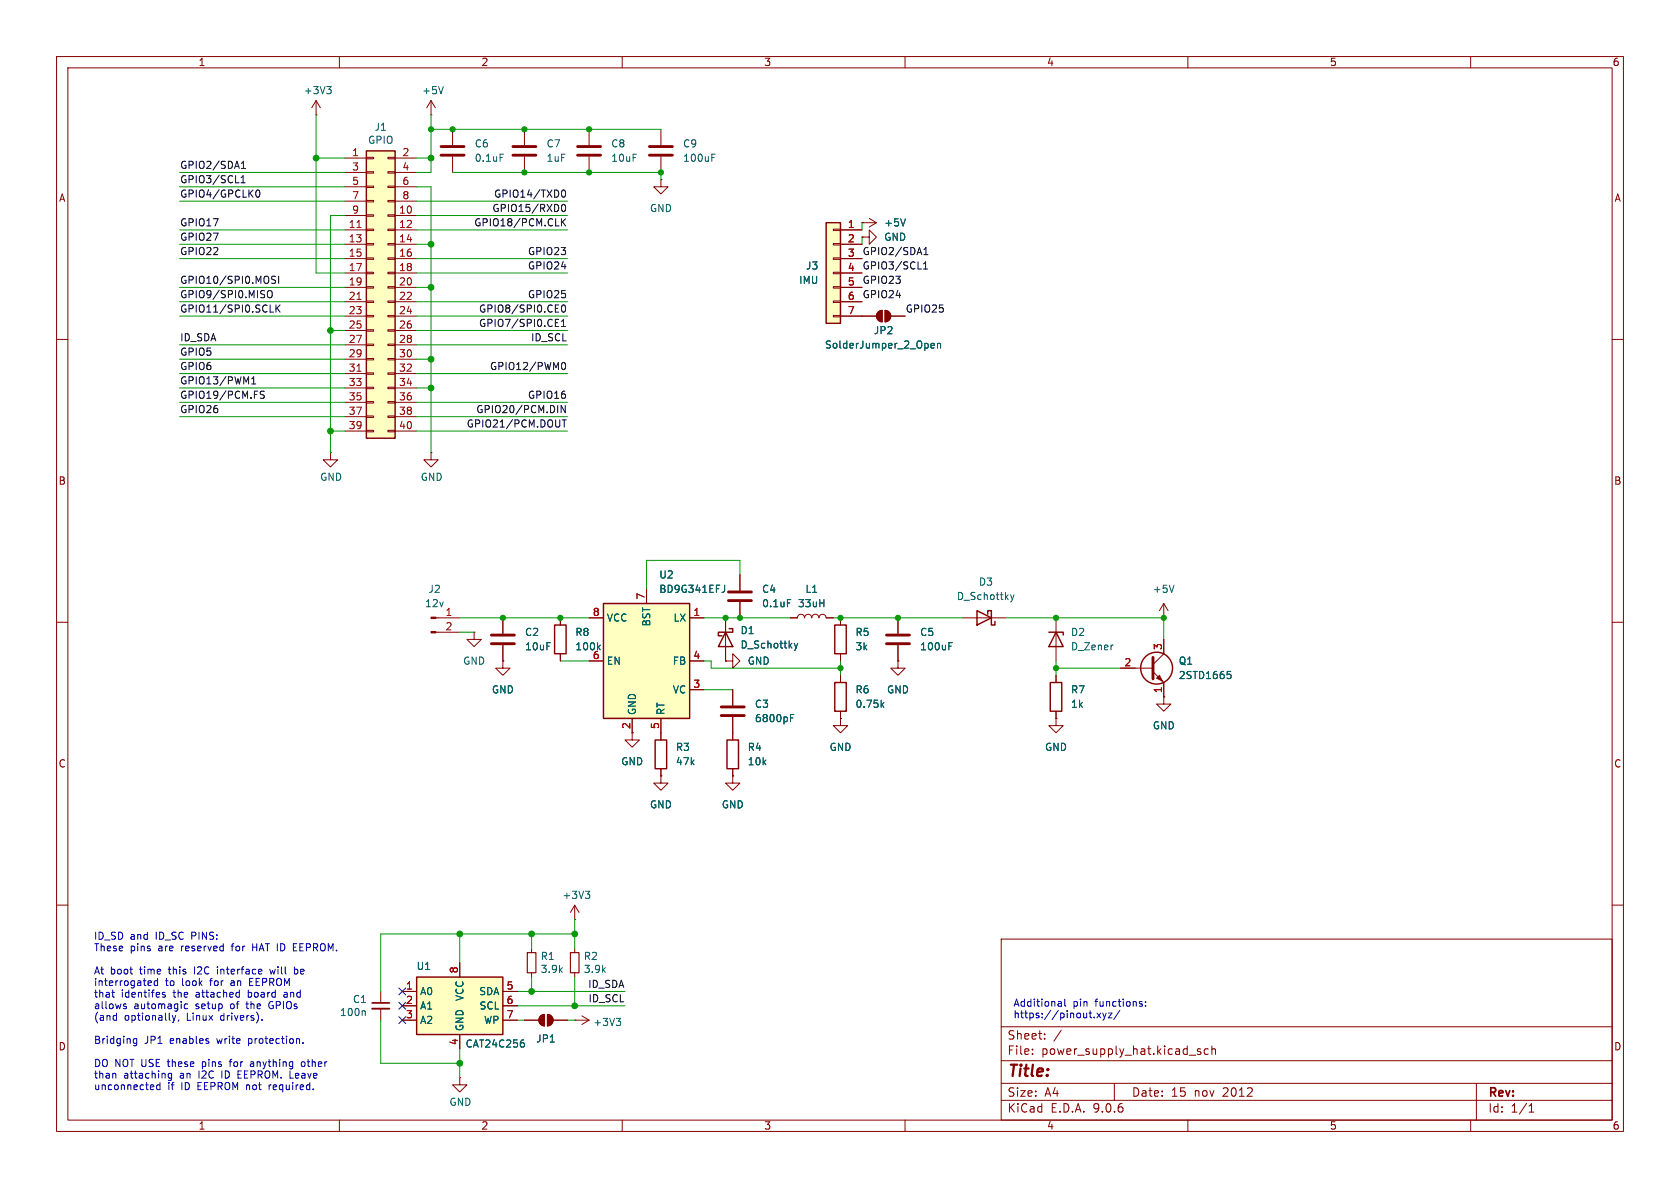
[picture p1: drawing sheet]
<svg xmlns="http://www.w3.org/2000/svg" width="297mm" height="210mm" viewBox="0 0 297 210" stroke-linecap="round" stroke-linejoin="round" font-family="sans-serif">
<g fill="none" stroke="#840000" stroke-width=".18">
<path d="M10 10h277v190h-277zM12 12h273v186h-273zM60 10v2M110 10v2M160 10v2M210 10v2M260 10v2M10 60h2M285 60h2M58.4 80v1.3h1.3l-1.3 1.3-1.3-1.3h1.3M58.4 80h.1M76.2 80v1.3h1.3l-1.3 1.3-1.3-1.3h1.3"/>
<path d="M76.2 80h.1M10 110h2M128.3 116.8h1.2v-1.2l1.3 1.2-1.3 1.3v-1.3M128.3 116.8h.1M130.8 101.6v2.8M130.8 106.4v2.8M285 110h2M129.5 137.2v1.2h1.3l-1.3 1.3-1.2-1.3h1.2M129.5 137.2h.1M129.5 121.9v2.8M129.5 126.7v4.1M129.5 135.9v1.3"/>
<path d="M10 160h2M67.3 175.3v2M67.3 178.3v2M94 167.6v.8M94 172v.7M95.5 179.6l.8-.3v2.1a1.02 1.02 0 0 1-1-.7 1.02 1.02 0 0 1 .2-1.1zM96.8 179.3a1.02 1.02 0 0 1 1 1 1.02 1.02 0 0 1-1 1.1zM101.6 162.6h.1M101.6 160v2.6M101.6 167.6v.8M101.6 172v.7M101.6 160l-.8 1.3"/>
<path d="M101.6 160l.8 1.3M177 166h108v32h-108zM285 160h2M60 198v2M92.7 180.3h2.5M97.8 180.3h2.5M110 198v2M160 198v2M177 194.5h108M177 191.5h108M177 187.5h108M177 181.5h108"/>
<path d="M182.5 186.3v.1M182.5 185.5v.1M184.7 183.6v.1M184.7 182.8v.1M187.6 182.1l-1.3 2M197 191.5v3M210 198v2M212.2 185.5l-.3-.1-.2 .2v.2l.5 .2v.3h-.5M213.6 185.5l-.4-.1-.3 .3v.4l.1 .2h.6M214.2 185.5l.3-.1 .3 .1 .1 .9M214.2 184.9v1.5M260 198v2"/>
<path d="M261 191.5v6.5M270.3 196.6h.9M270.3 195.5l.4-.4v1.5"/>
</g>
<path d="M93.2 168.4h1.5v3.6h-1.5zM100.8 168.4h1.6v3.6h-1.6z" fill="none" stroke="#840000" stroke-width=".2"/>
<path d="M128.8 104.6h4M128.8 106.2h4M127.5 125h4.1M127.5 126.5h4.1" fill="none" stroke="#840000" stroke-width=".51"/>
<path d="M139.2 106h.6M139.8 126.9h.4M139.8 126.3h.6M103.5 157.5h.8l-.5 .5M104 158l.3 .3v.3l-.3 .2M64.4 178.7l.2 .2v.6" fill="none" stroke="#006464" stroke-width=".18"/>
<path d="M128.5 130.8h2.1v5.1h-2.1z" fill="none" stroke="#840000" stroke-width=".25"/>
<g fill="#840000" stroke="#840000" stroke-width=".18">
<path d="M95.5 179.6l.8-.3v2.1a1.02 1.02 0 0 1-1-.7 1.02 1.02 0 0 1 .2-1.1z"/>
<path d="M96.8 179.3a1.02 1.02 0 0 1 1 1 1.02 1.02 0 0 1-1 1.1z"/>
</g>
<path d="M65.8 177.3h3" fill="none" stroke="#840000" stroke-width=".3"/>
<path d="M65.8 178.3h3" fill="none" stroke="#840000" stroke-width=".33"/>
<path d="M106.7 106.7h15.2v20.3h-15.2z" fill="#ffffc2"/>
<path d="M106.7 106.7h15.2v20.3h-15.2z" fill="none" stroke="#840000" stroke-width=".25"/>
<g fill="none" stroke="#840000" stroke-width=".18">
<path d="M80 22.9v2.8M80 27.7v2.8M92.7 22.9v2.8M92.7 27.7v2.8M152.4 41.9h1.3v-1.3l1.2 1.3-1.2 1.3v-1.3M152.4 41.9h.1M77.1 109.2h4.2M77.1 111.8h4.2M83.8 111.8v1.2h1.3l-1.3 1.3-1.3-1.3h1.3M83.8 111.8h.1M88.9 116.8v1.3h1.3l-1.3 1.3-1.3-1.3h1.3M88.9 116.8h.1"/>
<path d="M88.9 109.2v2.8M88.9 114v2.8M104.1 109.2h2.6M104.1 116.8h2.6M114.3 104.1v2.6M121.9 109.2h2.6M121.9 116.8h2.6M111.8 127v2.5M116.8 127v2.5M121.9 121.9h2.6"/>
</g>
<path d="M88.4 27.2h.6M128.1 103.4v1l-.4 .3" fill="none" stroke="#006464" stroke-width=".18"/>
<path d="M78 25.9h4M78 27.4h4M90.7 25.9h4M90.7 27.4h4M86.9 112.3h4M86.9 113.8h4" fill="none" stroke="#840000" stroke-width=".51"/>
<g fill="#840000" stroke="#840000" stroke-width=".18">
<path d="M76.2 109.1h.9v.2h-.9z"/>
<path d="M76.2 111.6h.9v.3h-.9z"/>
</g>
<path d="M73.7 172.7h15.2v10.2h-15.2z" fill="#ffffc2"/>
<path d="M98 110.5h2.1v5.1h-2.1zM172.7 108l2.6 1.2-2.6 1.3zM174.6 108.6v-.6h.7v2.5h.6v-.6M115.8 130.8h2.1v5.1h-2.1zM73.7 172.7h15.2v10.2h-15.2z" fill="none" stroke="#840000" stroke-width=".25"/>
<g fill="none" stroke="#840000" stroke-width=".18">
<path d="M55.9 17.8l-.8 1.3M55.9 17.8l.7 1.3M55.9 17.8v2.5M76.2 17.8l-.8 1.3M76.2 17.8l.8 1.3M76.2 17.8v2.5M55.9 20.3h.1M76.2 20.3h.1M116.8 31.8v1.2h1.3l-1.3 1.3-1.2-1.3h1.2M116.8 31.8h.1M152.4 39.4h.1M152.4 39.4h2.5"/>
<path d="M153.7 38.6l1.2 .8M154.9 39.4l-1.2 .7M99.1 109.2v1.3M99.1 115.6v1.2M158.7 109.2v2.8M158.7 114v2.8M170.2 109.2h7.6M111.8 129.5v1.3h1.2l-1.2 1.3-1.3-1.3h1.3M116.8 137.2v1.2h1.3l-1.3 1.3-1.2-1.3h1.2M116.8 137.2h.1M116.8 129.5v1.3M116.8 135.9v1.3"/>
<path d="M186.7 127v1.3h1.3l-1.3 1.2-1.3-1.2h1.3M186.7 127h.1M71.1 175.3h2.6M71.1 177.8h2.6M81.3 170.2v2.5M88.9 175.3h2.5M88.9 177.8h2.5M102.9 179.6l1.2 .7M71.1 180.3h2.6M81.3 190.5v1.3h1.2l-1.2 1.2-1.3-1.2h1.3M81.3 190.5h.1M81.3 182.9v2.5"/>
<path d="M88.9 180.3h2.5M101.6 180.3h.1M101.6 180.3h2.5M104.1 180.3l-1.2 .8"/>
</g>
<g fill="none" stroke="#006464" stroke-width=".18">
<path d="M57.8 15.3h.7l-.4 .5M58.3 15.8l.2 .2v.3l-.2 .3M78.4 15.3l-.4 1.3M160.1 38.7l-.5 1.2M105.8 114.4l.3 .5M106.1 114l-.5 .5M167.8 114.2h.4M167.8 113.6h.6M178.7 105.1l.3 .9M179 106l-.3 .4M179.3 105.1l-.3 .9M92.3 183.8h.3"/>
<path d="M92.5 184.3l.2 .3v.3l-.2 .2M108.9 180h.8l-.4 .5M109.5 180.5l.2 .2v.3l-.2 .3"/>
</g>
<path d="M156.7 112.3h4.1M156.7 113.8h4.1" fill="none" stroke="#840000" stroke-width=".51"/>
<path d="M64.8 26.7h5v50.8h-5z" fill="#ffffc2"/>
<path d="M64.8 26.7h5v50.8h-5z" fill="none" stroke="#840000" stroke-width=".25"/>
<g fill="none" stroke="#840000" stroke-width=".18">
<path d="M61 27.9h3.8M61 30.5h3.8M61 33h3.8M61 35.6h3.8M61 38.1h3.8M64.8 27.8h1.2v.3h-1.2zM64.8 30.4h1.2v.2h-1.2zM64.8 32.9h1.2v.2h-1.2zM64.8 35.4h1.2v.3h-1.2zM64.8 38h1.2v.2h-1.2zM68.6 27.8h1.2v.3h-1.2zM68.6 30.4h1.2v.2h-1.2z"/>
<path d="M68.6 32.9h1.2v.2h-1.2zM68.6 35.4h1.2v.3h-1.2zM68.6 38h1.2v.2h-1.2zM69.8 27.9h3.9M69.8 30.5h3.9M69.8 33h3.9M69.8 35.6h3.9M69.8 38.1h3.9M61 40.6h3.8M61 43.2h3.8M61 45.7h3.8M61 48.3h3.8"/>
<path d="M61 50.8h3.8M61 53.3h3.8M61 55.9h3.8M61 58.4h3.8M64.8 40.5h1.2v.3h-1.2zM64.8 43.1h1.2v.2h-1.2zM64.8 45.6h1.2v.2h-1.2zM64.8 48.1h1.2v.3h-1.2zM64.8 50.7h1.2v.2h-1.2zM64.8 53.2h1.2v.3h-1.2zM64.8 55.8h1.2v.2h-1.2zM64.8 58.3h1.2v.2h-1.2z"/>
<path d="M68.6 40.5h1.2v.3h-1.2zM68.6 43.1h1.2v.2h-1.2zM68.6 45.6h1.2v.2h-1.2zM68.6 48.1h1.2v.3h-1.2zM68.6 50.7h1.2v.2h-1.2zM68.6 53.2h1.2v.3h-1.2zM68.6 55.8h1.2v.2h-1.2zM68.6 58.3h1.2v.2h-1.2zM69.8 40.6h3.9M69.8 43.2h3.9M69.8 45.7h3.9M69.8 48.3h3.9"/>
<path d="M69.8 50.8h3.9M69.8 53.3h3.9M69.8 55.9h3.9M69.8 58.4h3.9M61 61h3.8M61 63.5h3.8M61 66h3.8M61 68.6h3.8M61 71.1h3.8M61 73.7h3.8M61 76.2h3.8M64.8 60.8h1.2v.3h-1.2z"/>
<path d="M64.8 63.4h1.2v.2h-1.2zM64.8 65.9h1.2v.3h-1.2zM64.8 68.5h1.2v.2h-1.2zM64.8 71h1.2v.2h-1.2zM64.8 73.5h1.2v.3h-1.2zM64.8 76.1h1.2v.2h-1.2zM68.6 60.8h1.2v.3h-1.2zM68.6 63.4h1.2v.2h-1.2zM68.6 65.9h1.2v.3h-1.2zM68.6 68.5h1.2v.2h-1.2zM68.6 71h1.2v.2h-1.2zM68.6 73.5h1.2v.3h-1.2z"/>
<path d="M68.6 76.1h1.2v.2h-1.2zM69.8 61h3.9M69.8 63.5h3.9M69.8 66h3.9M69.8 68.6h3.9M69.8 71.1h3.9M69.8 73.7h3.9M69.8 76.2h3.9"/>
</g>
<path d="M63.1 40.2h.7M63.1 52.9h.7M63.1 65.6h.7" fill="none" stroke="#a90000" stroke-width=".18"/>
<path d="M146 39.4h2.6v17.8h-2.6z" fill="#ffffc2"/>
<g fill="none" stroke="#840000" stroke-width=".25">
<path d="M146 39.4h2.6v17.8h-2.6zM128.3 111.8l1.2 2.5h-2.5zM128.9 111.1h.6v.7h-2.5v.6h.6M147.6 110.5h2v5.1h-2zM185.4 111.8h2.6v.5M186.7 111.8l1.3 2.5h-2.6zM147.6 120.7h2v5h-2zM185.7 120.7h2v5h-2z"/>
<circle cx="204.5" cy="118.1" r="2.82"/>
</g>
<g fill="none" stroke="#840000" stroke-width=".18">
<path d="M104.1 22.9v2.8M104.1 27.7v2.8M116.8 22.9v2.8M116.8 27.7v2.8M152.4 39.4h.1M147.3 40.5h1.3v.3h-1.3zM147.3 43.1h1.3v.2h-1.3zM147.3 45.6h1.3v.2h-1.3zM147.3 48.1h1.3v.3h-1.3zM147.3 50.7h1.3v.2h-1.3zM147.3 53.2h1.3v.3h-1.3zM147.3 55.8h1.3v.2h-1.3z"/>
<path d="M148.6 40.6h3.8M148.6 43.2h3.8M148.6 45.7h3.8M148.6 48.3h3.8M148.6 50.8h3.8M148.6 53.3h3.8M148.6 55.9h6.3M152.4 41.9h.1M155.2 55.2l.8-.3v2a1.02 1.02 0 0 1-1-.6 1.02 1.02 0 0 1 .2-1.1zM156.5 54.9a1.02 1.02 0 0 1 1 1 1.02 1.02 0 0 1-1 1zM157.5 55.9h2.5M88.9 116.8h.1"/>
<path d="M88.9 109.2v2.8M88.9 114v2.8M99.1 109.2v1.3M99.1 115.6v1.2M104.1 109.2h2.6M104.1 116.8h2.6M114.3 104.1v2.6M121.9 109.2h2.6M121.9 116.8h2.6M128.3 116.8h.1M128.3 109.2v7.6M130.8 101.6v2.8"/>
<path d="M130.8 106.4v2.8M139.7 109.2h1.3a.64 .64 0 0 1 .6-.6 .64 .64 0 0 1 .6 .6 .64 .64 0 0 1 .7-.6 .64 .64 0 0 1 .6 .6 .64 .64 0 0 1 .6-.6 .64 .64 0 0 1 .7 .6 .64 .64 0 0 1 .6-.6 .64 .64 0 0 1 .6 .6h1.3M148.6 109.2v1.3M148.6 115.6v1.2M148.6 119.4v1.3M158.7 116.8v1.3h1.3l-1.3 1.3-1.2-1.3h1.2M158.7 116.8h.1M158.7 109.2v2.8M158.7 114v2.8M186.7 109.2v7.6M186.7 119.4v1.3M198.1 118.1h5.7"/>
<path d="M203.8 118.7l1.9 2v2.5M205.7 109.2h.1M205.7 106.7l-.7 1.3M205.7 106.7l.8 1.3M205.7 106.7v2.5M205.7 113v2.6l-1.9 1.9M111.8 127v2.5M116.8 137.2h.1M116.8 127v3.8M116.8 135.9v1.3M121.9 121.9h2.6M129.5 137.2h.1"/>
<path d="M129.5 121.9v2.8M129.5 126.7v4.1M129.5 135.9v1.3M148.6 127v1.3h1.3l-1.3 1.2-1.3-1.2h1.3M148.6 127h.1M148.6 125.7v1.3M186.7 127h.1M186.7 125.7v1.3M205.7 123.2v1.3h1.3l-1.3 1.2-1.2-1.2h1.2M205.7 123.2h.1M71.1 175.3h2.6M71.1 177.8h2.6"/>
<path d="M81.3 170.2v2.5M88.9 175.3h2.5M88.9 177.8h2.5M71.1 180.3h2.6M81.3 182.9v2.5M88.9 180.3h2.5M92.7 180.3h2.5M97.8 180.3h2.5"/>
</g>
<g fill="#840000" stroke="#840000" stroke-width=".18">
<path d="M156.5 54.9a1.02 1.02 0 0 1 1 1 1.02 1.02 0 0 1-1 1z"/>
<path d="M155.2 55.2l.8-.3v2a1.02 1.02 0 0 1-1-.6 1.02 1.02 0 0 1 .2-1.1z"/>
<path d="M204.5 119.9l.5-.5 .5 1z"/>
</g>
<g fill="none" stroke="#006464" stroke-width=".18">
<path d="M125.8 27.9h.5M125.8 27.2h.6M160.1 38.7l-.5 1.2M164.6 61.1l.6-.1-.1-.2-.3-.1-.2 .2v.6h.5M165.7 60.8l.2-.1 .3 .1 .1 .7M165.7 60.7v.8M105.8 114.4l.3 .5M106.1 114l-.5 .5M128.1 103.4v1l-.4 .3M139.2 106h.6M140.4 113.7l.3 .9M140.7 114.6l-.3 .4"/>
<path d="M141 113.7l-.3 .9M167.8 114.2h.4M167.8 113.6h.6M196.7 114h.1M207.6 103.4l-.5 1.3M217 118.7h.6M217.1 119.2h.3l.2 .2-.1 .5-.4 .1M139.8 126.9h.4M139.8 126.3h.6M155.9 124.6l.4 .4M156.3 124.2l-.5 .5M92.3 183.8h.3"/>
<path d="M92.5 184.3l.2 .3v.3l-.2 .2"/>
</g>
<path d="M102.1 25.9h4.1M102.1 27.4h4.1M114.8 25.9h4.1M114.8 27.4h4.1M203.8 116.2v3.8" fill="none" stroke="#840000" stroke-width=".51"/>
<g fill="none" stroke="#0f0f0f" stroke-width=".18">
<path d="M42.6 32.3h.7M42.6 31.4l.4-.4v1.3M42.7 29.8h.7M42.7 28.9l.3-.4v1.3M45.4 33.6h.1a.68 .68 0 0 1 .5 .6 .68 .68 0 0 1-.5 .7 .84 .84 0 0 1-.1-1.3zM99.3 38.7v1.2M99.4 36.2l.2-.1a.68 .68 0 0 1 .4 .7 .68 .68 0 0 1-.4 .6l-.2-.1-.1-.4zM99.4 33.7l.2-.1a.68 .68 0 0 1 .4 .6 .68 .68 0 0 1-.4 .7l-.2-.2-.1-.3zM99.4 39.2l.6 .7M100 38.7l-.7 .7M47.3 51.5l.3-.1a.43 .43 0 0 1 .5 .4v.4a.42 .42 0 0 1-.4 .5 .42 .42 0 0 1-.4-.5zM47.8 55.2h.6"/>
<path d="M48.7 48.9l-.5-.1-.1 .1v.4l.5 .3 .1 .3-.2 .2-.5-.1M48.8 53.9v1.3M49 54.5l.5 .7M49.3 48.8v1.3M49.5 53.9l-.7 .7M98.2 57.1h.4M98.2 57.7h.6M98.2 56.4h.6M99.3 57.7h.7M99.3 56.8l.3-.4v1.3M99.4 54l.2-.1a.68 .68 0 0 1 .4 .6 .68 .68 0 0 1-.4 .7l-.2-.1-.1-.4zM163.3 47.6h.7"/>
<path d="M163.3 46.6l.3-.3v1.3M163.3 45h.8M163.3 44.1l.4-.4v1.3M44.5 67.9h.7M44.5 67l.4-.4v1.3M46.7 69.2l-.5-.1-.1 .2v.3l.5 .3 .1 .3-.2 .2h-.5M99.4 64.2l.2-.1a.68 .68 0 0 1 .4 .6 .68 .68 0 0 1-.4 .6l-.2-.1-.1-.3zM99.4 74.2h.7M99.7 74.2v1.3M99.9 71.7v1.3l-.7-1.3v1.3"/>
</g>
<g fill="none" stroke="#009600" stroke-width=".18">
<path d="M31.7 30.5h29.3M31.7 33h29.3M31.7 35.6h29.3M55.9 27.9h5.1M55.9 20.3v28h5.1M61 38.1h-2.6v41.9M73.7 38.1h26.6M73.7 33h2.5v47M73.7 27.9h2.5M73.7 35.6h26.6M76.2 22.9h40.6M76.2 20.3v10.2h-2.5"/>
<path d="M80 30.5h36.8v1.3M152.4 39.4v1.2M31.7 55.9h29.3M31.7 40.6h29.3M31.7 45.7h29.3M31.7 53.3h29.3M31.7 50.8h29.3M31.7 43.2h29.3M58.4 58.4h2.6M73.7 55.9h26.6M73.7 58.4h26.6M73.7 40.6h26.6"/>
<path d="M73.7 45.7h26.6M73.7 53.3h26.6M73.7 50.8h2.5M73.7 43.2h2.5M73.7 48.3h26.6M152.4 41.9v1.3M31.7 73.7h29.3M31.7 71.1h29.3M31.7 68.6h29.3M31.7 66h29.3M31.7 63.5h29.3M31.7 61h29.3"/>
<path d="M58.4 76.2h2.6M73.7 73.7h26.6M73.7 76.2h26.6M73.7 71.1h26.6M73.7 68.6h2.5M73.7 66h26.6M73.7 63.5h2.5M73.7 61h26.6M81.3 109.2h22.8M81.3 111.8h2.5M99.1 116.8h5M124.5 116.8h1.2v1.3h22.9"/>
<path d="M124.5 109.2h15.2M130.8 101.6v-2.5h-16.5v5M147.3 109.2h22.9M148.6 116.8v2.6M177.8 109.2h27.9v3.8M186.7 116.8v2.6M186.7 118.1h11.4M124.5 121.9h5M81.3 165.1v5.1M91.4 175.3h19.1M91.4 177.8h19.1M94 165.1v2.5"/>
<path d="M94 172.7v2.6M101.6 162.6v5M101.6 172.7v5.1M101.6 165.1h-34.3v10.2M67.3 180.3v7.7h14M81.3 185.4v5.1M91.4 180.3h1.3M100.3 180.3h1.3"/>
</g>
<path d="M70.5 179.7l1.2 1.2M70.5 174.7l1.2 1.2M70.5 177.2l1.2 1.2M71.7 179.7l-1.2 1.2M71.7 174.7l-1.2 1.2M71.7 177.2l-1.2 1.2" fill="none" stroke="#000084" stroke-width=".18"/>
<g fill="none" stroke="#0000c2" stroke-width=".18">
<path d="M19.8 175.4h.4M20 176.2l.2 .1M20.5 179.5l.1 .1M20.6 179.1v1.3M21.9 177.8l.5 .3-.1 .2h-.4M21.9 177.5h.4M26.3 173.4h.4l.1 .3-.6 .1M26.7 174.2h-.4M27.9 173.4h-.4l-.2 .2 .1 .6h.5M27.9 173v1.2M29.2 175.5l-.3-.1-.2 .2 .1 .2 .4 .1v.3h-.5M30.5 179.5l.3 .9"/>
<path d="M31.1 179.5l-.3 .9M33.2 177.5h-.4l-.2 .2 .1 .6h.5M38.4 170.9v.1M38.4 171.3v.9M42.2 175.4l.1 .1M42.3 175v1.3M42.3 176.2l-.1 .1M44.1 173v1.2h.6M44.1 173.6h.4M44.7 166.8v1.3M44.7 167.4h.7M47.7 171.3l.2 .9 .3-.6"/>
<path d="M47.8 177.1l-.3 .5 .3 .7M50.4 175.4l-.2 .1M50.4 175.8l-.2 .2 .2 .3M51.9 167.4h.4M51.9 168.1h.6M51.9 166.8h.6M52 170.9v1.3M52 171.4l.4-.1 .2 .2M52.6 172.1l-.2 .1-.4-.1M187.2 177h.3l.1 .2v.7M187.6 177.8l-.4 .1M187.6 177.3l-.4 .1"/>
<path d="M188.2 176.6v1.1l.2 .2M193.4 179.8v.1M193.9 179.1l.7 .8M194.6 179.1l-.7 .8M195 179.1l.3 .8M195.3 179.9l-.3 .4M195.6 179.1l-.3 .8M195.9 179.1h.7l-.7 .8h.7M198 178.6l-1.1 1.6M201.6 177l.3 .1M201.6 177.5h.3l.1 .2-.2 .2h-.3M202.5 177.8v.1"/>
<path d="M202.5 177.1v.1M20.4 189.8l.1 .8M20.6 180.3l-.1 .1M24.2 183.6v1l-.3 .3-.3-.1M24.2 183.7l-.4-.1-.2 .2 .1 .6h.5M27.1 191.8l.1 .3-.6 .1M28.3 191.4v1.2M28.3 191.8h-.4l-.2 .2 .1 .6h.5M30.3 189.7v1.2M30.3 189.8l-.3-.1-.3 .3 .2 .5h.4M30.8 180.4l-.3 .4M31.6 180.3l-.1 .2"/>
<path d="M36.9 184.1v.3M40.5 187.7h.5M40.7 187.3v1.2M42.1 189.3v1.3h.6M42.1 189.9h.4M44.7 187.7l-.4 .1M44.7 188.1h-.3l-.2 .1 .1 .3h.4M46.3 180.2v.2M47.6 191.8v.8M47.8 191.8l-.2 .2M53.6 184.3v.1M53.8 187.8l-.3-.1-.2 .2v.5l.2 .1h.3"/>
</g>
<g fill="#009600" stroke="#009600" stroke-width=".18">
<circle cx="186.7" cy="118.1" r=".46"/>
<circle cx="186.7" cy="109.2" r=".46"/>
<circle cx="158.7" cy="109.2" r=".46"/>
<circle cx="148.6" cy="118.1" r=".46"/>
<circle cx="205.7" cy="109.2" r=".46"/>
<circle cx="148.6" cy="109.2" r=".46"/>
<circle cx="128.3" cy="109.2" r=".46"/>
<circle cx="94" cy="175.3" r=".51"/>
<circle cx="101.6" cy="177.8" r=".51"/>
<circle cx="101.6" cy="165.1" r=".51"/>
<circle cx="81.3" cy="188" r=".51"/>
<circle cx="81.3" cy="165.1" r=".51"/>
<circle cx="76.2" cy="27.9" r=".51"/>
<circle cx="55.9" cy="27.9" r=".51"/>
<circle cx="76.2" cy="43.2" r=".51"/>
<circle cx="76.2" cy="50.8" r=".51"/>
<circle cx="80" cy="22.9" r=".46"/>
<circle cx="76.2" cy="22.9" r=".46"/>
<circle cx="58.4" cy="76.2" r=".51"/>
<circle cx="76.2" cy="68.6" r=".51"/>
<circle cx="58.4" cy="58.4" r=".51"/>
<circle cx="76.2" cy="63.5" r=".51"/>
<circle cx="88.9" cy="109.2" r=".46"/>
<circle cx="94" cy="165.1" r=".51"/>
<circle cx="99.1" cy="109.2" r=".46"/>
<circle cx="130.8" cy="109.2" r=".46"/>
<circle cx="92.7" cy="30.5" r=".46"/>
<circle cx="92.7" cy="22.9" r=".46"/>
<circle cx="104.1" cy="22.9" r=".46"/>
<circle cx="104.1" cy="30.5" r=".46"/>
<circle cx="116.8" cy="30.5" r=".46"/>
</g>
<text font-size="2.8" fill="#840000" x="178" y="190.9">Title:</text>
<g font-size="2.1" fill="#840000">
<text x="178" y="184">Sheet:</text>
<text x="178" y="186.7">File:</text>
<text x="184.1" y="186.7">power_supply_hat.kicad_sch</text>
<text x="178" y="196.9">KiCad</text>
<text x="178" y="194.1">Size:</text>
<text x="184.7" y="194.1">A4</text>
<text x="185.7" y="196.9">E.D.A.</text>
<text x="193.3" y="196.9">9.0.6</text>
<text x="200" y="194.1">Date:</text>
<text x="207" y="194.1">15</text>
<text x="211.2" y="194.1">nov</text>
<text x="216.3" y="194.1">2012</text>
<text x="263" y="194.3">Rev:</text>
<text x="263" y="196.9">Id:</text>
<text x="267.1" y="196.9">1/1</text>
</g>
<g font-size="1.8" fill="#840000">
<text x="35" y="11.9">1</text>
<text x="85" y="11.9">2</text>
<text x="135" y="11.9">3</text>
<text x="185" y="11.9">4</text>
<text x="235" y="11.9">5</text>
<text x="285" y="11.9">6</text>
<text x="10.3" y="35.9">A</text>
<text x="285.3" y="35.9">A</text>
<text x="10.3" y="85.9">B</text>
<text x="285.3" y="85.9">B</text>
<text x="10.3" y="135.9">C</text>
<text x="285.3" y="135.9">C</text>
<text x="10.3" y="185.9">D</text>
<text x="285.3" y="185.9">D</text>
<text x="35" y="199.9">1</text>
<text x="85" y="199.9">2</text>
<text x="135" y="199.9">3</text>
<text x="185" y="199.9">4</text>
<text x="235" y="199.9">5</text>
<text x="285" y="199.9">6</text>
</g>
<g font-size="1.8" fill="#006464">
<text x="53.6" y="16.9">+3V3</text>
<text x="74.5" y="16.9">+5V</text>
<text x="66.1" y="23.3">J1</text>
<text x="65" y="25.6">GPIO</text>
<text x="83.8" y="26.3">C6</text>
<text x="83.8" y="28.8">0.1uF</text>
<text x="96.5" y="26.3">C7</text>
<text x="96.5" y="28.8">1uF</text>
<text x="108" y="26.3">C8</text>
<text x="108" y="28.8">10uF</text>
<text x="120.7" y="26.3">C9</text>
<text x="120.7" y="28.8">100uF</text>
<text x="114.8" y="37.7">GND</text>
<text x="156.2" y="40.2">+5V</text>
<text x="142.4" y="47.9">J3</text>
<text x="156.2" y="42.8">GND</text>
<text x="141.2" y="50.4">IMU</text>
<text x="154.4" y="59.3">JP2</text>
<text x="145.7" y="61.8">SolderJumper_2_Open</text>
<text x="56.5" y="85.2">GND</text>
<text x="74.3" y="85.2">GND</text>
<text x="75" y="107.5">12v</text>
<text x="75.6" y="105">J2</text>
<text x="116.5" y="102.5">U2</text>
<text x="116.5" y="105">BD9G341EFJ</text>
<text x="134.6" y="105">C4</text>
<text x="134.6" y="107.5">0.1uF</text>
<text x="141" y="107.5">33uH</text>
<text x="142.3" y="105">L1</text>
<text x="169.1" y="106.3">D_Schottky</text>
<text x="173" y="103.7">D3</text>
<text x="203.7" y="105">+5V</text>
<text x="92.7" y="112.6">C2</text>
<text x="101.6" y="112.6">R8</text>
<text x="107.2" y="110.1">VCC</text>
<text x="115.2" y="110.8" transform="rotate(-90 115.2 110.8)">BST</text>
<text x="119" y="110.1">LX</text>
<text x="130.8" y="112.3">D1</text>
<text x="151.1" y="112.6">R5</text>
<text x="162.6" y="112.6">C5</text>
<text x="189.2" y="112.6">D2</text>
<text x="81.8" y="117.7">GND</text>
<text x="92.7" y="115.2">10uF</text>
<text x="101.6" y="115.2">100k</text>
<text x="107.2" y="117.7">EN</text>
<text x="118.9" y="117.7">FB</text>
<text x="130.8" y="114.8">D_Schottky</text>
<text x="132.1" y="117.7">GND</text>
<text x="151.1" y="115.2">3k</text>
<text x="162.6" y="115.2">100uF</text>
<text x="189.2" y="115.2">D_Zener</text>
<text x="208.3" y="117.7">Q1</text>
<text x="86.9" y="122.8">GND</text>
<text x="118.9" y="122.8">VC</text>
<text x="133.4" y="125.3">C3</text>
<text x="151.1" y="122.8">R6</text>
<text x="151.1" y="125.3">0.75k</text>
<text x="156.7" y="122.8">GND</text>
<text x="189.2" y="122.8">R7</text>
<text x="189.2" y="125.3">1k</text>
<text x="208.3" y="120.2">2STD1665</text>
<text x="112.6" y="126.5" transform="rotate(-90 112.6 126.5)">GND</text>
<text x="117.7" y="126.5" transform="rotate(-90 117.7 126.5)">RT</text>
<text x="133.4" y="127.9">6800pF</text>
<text x="203.7" y="129.1">GND</text>
<text x="109.7" y="135.5">GND</text>
<text x="119.4" y="132.9">R3</text>
<text x="119.4" y="135.5">47k</text>
<text x="132.1" y="132.9">R4</text>
<text x="132.1" y="135.5">10k</text>
<text x="146.6" y="132.9">GND</text>
<text x="184.7" y="132.9">GND</text>
<text x="114.8" y="143.1">GND</text>
<text x="127.5" y="143.1">GND</text>
<text x="99.3" y="159.1">+3V3</text>
<text x="73.6" y="171.7">U1</text>
<text x="95.5" y="169.9">R1</text>
<text x="95.5" y="172.2">3.9k</text>
<text x="103.1" y="169.9">R2</text>
<text x="103.1" y="172.2">3.9k</text>
<text x="60" y="179.8">100n</text>
<text x="62.3" y="177.5">C1</text>
<text x="74.2" y="176.1">A0</text>
<text x="74.2" y="178.7">A1</text>
<text x="82.1" y="177.1" transform="rotate(-90 82.1 177.1)">VCC</text>
<text x="84.6" y="176.1">SDA</text>
<text x="84.7" y="178.7">SCL</text>
<text x="74.2" y="181.2">A2</text>
<text x="82.1" y="182.4" transform="rotate(-90 82.1 182.4)">GND</text>
<text x="82.2" y="185.4">CAT24C256</text>
<text x="85.5" y="181.2">WP</text>
<text x="94.7" y="184.5">JP1</text>
<text x="104.8" y="181.6">+3V3</text>
<text x="79.4" y="195.7">GND</text>
</g>
<g font-size="1.8" fill="#0f0f0f">
<text x="31.7" y="29.9">GPIO2/SDA1</text>
<text x="31.7" y="32.5">GPIO3/SCL1</text>
<text x="31.7" y="35">GPIO4/GPCLK0</text>
<text x="87.2" y="35">GPIO14/TXD0</text>
<text x="31.7" y="40.1">GPIO17</text>
<text x="83.7" y="40.1">GPIO18/PCM.CLK</text>
<text x="86.9" y="37.6">GPIO15/RXD0</text>
<text x="31.7" y="42.6">GPIO27</text>
<text x="31.7" y="45.2">GPIO22</text>
<text x="93.2" y="47.7">GPIO24</text>
<text x="93.2" y="45.2">GPIO23</text>
<text x="152.4" y="45.2">GPIO2/SDA1</text>
<text x="152.4" y="47.7">GPIO3/SCL1</text>
<text x="31.7" y="50.3">GPIO10/SPI0.MOSI</text>
<text x="31.7" y="52.8">GPIO9/SPI0.MISO</text>
<text x="93.2" y="52.8">GPIO25</text>
<text x="152.4" y="52.8">GPIO24</text>
<text x="152.4" y="50.3">GPIO23</text>
<text x="31.7" y="55.3">GPIO11/SPI0.SCLK</text>
<text x="84.6" y="57.9">GPIO7/SPI0.CE1</text>
<text x="84.6" y="55.3">GPIO8/SPI0.CE0</text>
<text x="160" y="55.3">GPIO25</text>
<text x="31.7" y="63">GPIO5</text>
<text x="31.7" y="65.5">GPIO6</text>
<text x="31.7" y="60.4">ID_SDA</text>
<text x="86.5" y="65.5">GPIO12/PWM0</text>
<text x="93.8" y="60.4">ID_SCL</text>
<text x="31.7" y="68">GPIO13/PWM1</text>
<text x="31.7" y="70.6">GPIO19/PCM.FS</text>
<text x="93.2" y="70.6">GPIO16</text>
<text x="31.7" y="73.1">GPIO26</text>
<text x="82.4" y="75.7">GPIO21/PCM.DOUT</text>
<text x="84.1" y="73.1">GPIO20/PCM.DIN</text>
<text x="103.9" y="174.7">ID_SDA</text>
<text x="103.9" y="177.3">ID_SCL</text>
</g>
<g font-size="1.8" fill="#a90000">
<text x="62.2" y="27.7">1</text>
<text x="71" y="27.7">2</text>
<text x="62.2" y="30.2">3</text>
<text x="62.2" y="32.8">5</text>
<text x="62.2" y="35.3">7</text>
<text x="71" y="30.2">4</text>
<text x="71" y="32.8">6</text>
<text x="71" y="35.3">8</text>
<text x="61.6" y="40.4">11</text>
<text x="62.2" y="37.8">9</text>
<text x="70.4" y="37.8">10</text>
<text x="70.4" y="40.4">12</text>
<text x="149.8" y="40.4">1</text>
<text x="61.6" y="42.9">13</text>
<text x="61.6" y="45.5">15</text>
<text x="70.4" y="42.9">14</text>
<text x="70.4" y="45.5">16</text>
<text x="149.8" y="42.9">2</text>
<text x="149.8" y="45.5">3</text>
<text x="61.6" y="48">17</text>
<text x="61.6" y="50.5">19</text>
<text x="61.6" y="53.1">21</text>
<text x="70.4" y="48">18</text>
<text x="70.4" y="50.5">20</text>
<text x="70.4" y="53.1">22</text>
<text x="149.8" y="48">4</text>
<text x="149.8" y="50.5">5</text>
<text x="149.8" y="53.1">6</text>
<text x="61.6" y="55.6">23</text>
<text x="61.6" y="58.2">25</text>
<text x="70.4" y="55.6">24</text>
<text x="70.4" y="58.2">26</text>
<text x="149.8" y="55.6">7</text>
<text x="61.6" y="60.7">27</text>
<text x="61.6" y="63.2">29</text>
<text x="61.6" y="65.8">31</text>
<text x="70.4" y="60.7">28</text>
<text x="70.4" y="63.2">30</text>
<text x="70.4" y="65.8">32</text>
<text x="61.6" y="68.3">33</text>
<text x="61.6" y="70.9">35</text>
<text x="70.4" y="68.3">34</text>
<text x="70.4" y="70.9">36</text>
<text x="61.6" y="73.4">37</text>
<text x="61.6" y="75.9">39</text>
<text x="70.4" y="73.4">38</text>
<text x="70.4" y="75.9">40</text>
<text x="114" y="106.1" transform="rotate(-90 114 106.1)">7</text>
<text x="78.7" y="109">1</text>
<text x="78.7" y="111.5">2</text>
<text x="104.7" y="109">8</text>
<text x="122.5" y="109">1</text>
<text x="104.7" y="116.6">6</text>
<text x="122.5" y="116.6">4</text>
<text x="198.7" y="117.9">2</text>
<text x="205.5" y="115" transform="rotate(-90 205.5 115)">3</text>
<text x="122.5" y="121.7">3</text>
<text x="205.5" y="122.6" transform="rotate(-90 205.5 122.6)">1</text>
<text x="111.5" y="129" transform="rotate(-90 111.5 129)">2</text>
<text x="116.6" y="129" transform="rotate(-90 116.6 129)">5</text>
<text x="81" y="172.2" transform="rotate(-90 81 172.2)">8</text>
<text x="71.7" y="175">1</text>
<text x="71.7" y="177.5">2</text>
<text x="89.5" y="175">5</text>
<text x="89.5" y="177.5">6</text>
<text x="71.7" y="180.1">3</text>
<text x="81" y="184.9" transform="rotate(-90 81 184.9)">4</text>
<text x="89.5" y="180.1">7</text>
</g>
<g font-size="1.8" fill="#0000c2">
<text x="16.5" y="166.2">ID_SD</text>
<text x="23" y="166.2">and</text>
<text x="27.6" y="166.2">ID_SC</text>
<text x="34.1" y="166.2">PINS:</text>
<text x="16.5" y="168.3">These</text>
<text x="16.5" y="172.3">At</text>
<text x="19.5" y="172.3">boot</text>
<text x="23" y="168.3">pins</text>
<text x="24.8" y="172.3">time</text>
<text x="28.1" y="168.3">are</text>
<text x="30.1" y="172.3">this</text>
<text x="32.3" y="168.3">reserved</text>
<text x="34.8" y="172.3">I2C</text>
<text x="39.1" y="172.3">interface</text>
<text x="41.5" y="168.3">for</text>
<text x="45.3" y="168.3">HAT ID</text>
<text x="48.6" y="172.3">will</text>
<text x="52.9" y="168.3">EEPROM.</text>
<text x="53.1" y="172.3">be</text>
<text x="16.5" y="174.4">interrogated</text>
<text x="16.5" y="176.4">that</text>
<text x="16.5" y="178.5">allows</text>
<text x="21.4" y="176.4">identifes</text>
<text x="23.7" y="178.5">automagic</text>
<text x="29.2" y="174.4">to</text>
<text x="30.8" y="176.4">the</text>
<text x="32.3" y="174.4">look</text>
<text x="34.7" y="178.5">setup</text>
<text x="34.9" y="176.4">attached</text>
<text x="37.4" y="174.4">for</text>
<text x="41" y="178.5">of</text>
<text x="41.3" y="174.4">an</text>
<text x="44.1" y="178.5">the</text>
<text x="44.3" y="176.4">board</text>
<text x="44.7" y="174.4">EEPROM</text>
<text x="48.2" y="178.5">GPIOs</text>
<text x="50.8" y="176.4">and</text>
<text x="179.1" y="178">Additional</text>
<text x="189.7" y="178">pin</text>
<text x="193.7" y="178">functions:</text>
<text x="16.5" y="180.5">(and</text>
<text x="16.5" y="184.6">Bridging</text>
<text x="22" y="180.5">optionally,</text>
<text x="25.5" y="184.6">JP1</text>
<text x="30.2" y="184.6">enables</text>
<text x="33.1" y="180.5">Linux</text>
<text x="38.6" y="184.6">write</text>
<text x="39.3" y="180.5">drivers).</text>
<text x="44.4" y="184.6">protection.</text>
<text x="179.1" y="180.1">https://pinout.xyz/</text>
<text x="16.5" y="188.7">DO NOT USE these</text>
<text x="16.5" y="190.7">than</text>
<text x="21.9" y="190.7">attaching</text>
<text x="31.9" y="190.7">an</text>
<text x="35.4" y="190.7">I2C</text>
<text x="36.2" y="188.7">pins</text>
<text x="39.6" y="190.7">ID</text>
<text x="41.3" y="188.7">for</text>
<text x="42.7" y="190.7">EEPROM. Leave</text>
<text x="45.1" y="188.7">anything</text>
<text x="54.3" y="188.7">other</text>
<text x="16.5" y="192.8">unconnected</text>
<text x="29.7" y="192.8">if</text>
<text x="32.2" y="192.8">ID</text>
<text x="35.2" y="192.8">EEPROM not</text>
<text x="48.2" y="192.8">required.</text>
</g>
</svg>
